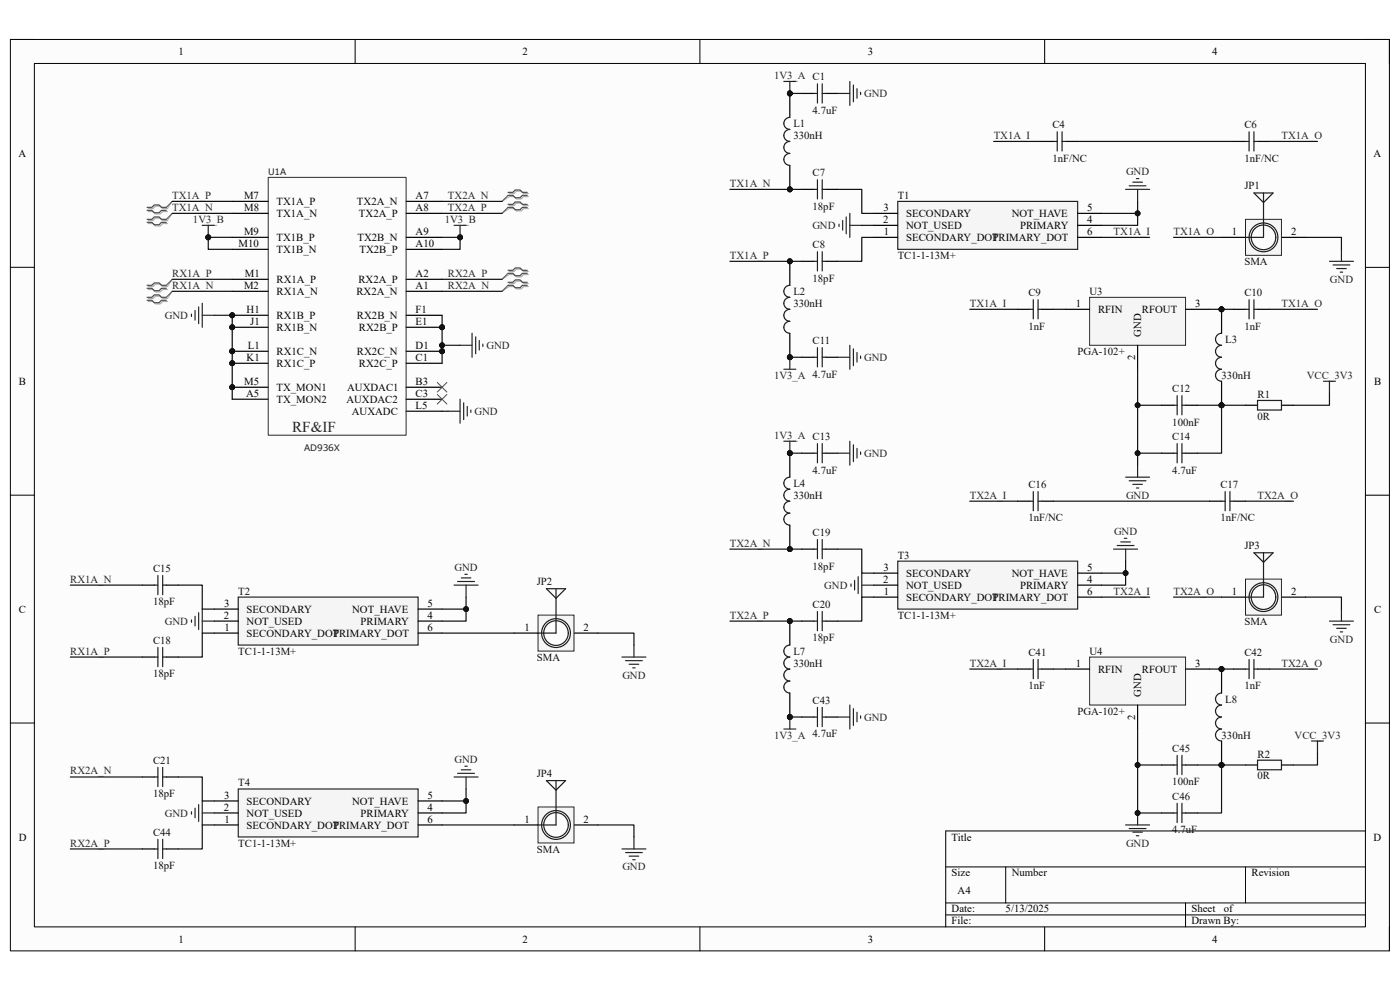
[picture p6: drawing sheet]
<svg xmlns="http://www.w3.org/2000/svg" width="297mm" height="210mm" viewBox="0 0 297 210" stroke-linecap="round" stroke-linejoin="round" font-family="sans-serif">
<path d="M2.2 8.4h292.6v193.3h-292.6z" fill-rule="evenodd" fill="#fcfcfc"/>
<path d="M2.2 8.4h292.6v193.3h-292.6z" fill="none" stroke="#000" stroke-width=".21"/>
<path d="M7.3 13.5h282.4v183.1h-282.4z" fill-rule="evenodd" fill="#fcfcfc"/>
<g fill="none" stroke="#000" stroke-width=".21">
<path d="M2.2 8.4h5.1M7.3 13.5h282.4v183.1h-282.4zM75.3 8.4v5.1M148.5 8.4v5.1M221.6 8.4v5.1M289.7 8.4h5.1v5.1M2.2 56.7h5.1M289.7 56.7h5.1M2.2 105h5.1M289.7 105.1h5.1M2.2 153.4h5.1M289.7 153.4h5.1"/>
<path d="M289.7 176.3h-89.1v20.3M75.3 196.6v5.1M148.5 196.6v5.1M200.6 183.9h89.1M200.6 191.5h89.1M200.6 194.1h89.1M213.4 183.9v7.6M221.6 196.6v5.1M251.5 191.5v5.1M264.2 183.9v7.6M294.8 196.6v5.1"/>
</g>
<circle cx="49.3" cy="82.1" r=".51" fill="#0e0e0e"/>
<circle cx="49.3" cy="82.1" r=".51" fill="none" stroke="#0e0e0e" stroke-width=".21"/>
<circle cx="49.3" cy="74.5" r=".51" fill="#0e0e0e"/>
<circle cx="49.3" cy="74.5" r=".51" fill="none" stroke="#0e0e0e" stroke-width=".21"/>
<circle cx="49.3" cy="77.1" r=".51" fill="#0e0e0e"/>
<circle cx="49.3" cy="77.1" r=".51" fill="none" stroke="#0e0e0e" stroke-width=".21"/>
<circle cx="49.3" cy="69.4" r=".51" fill="#0e0e0e"/>
<circle cx="49.3" cy="69.4" r=".51" fill="none" stroke="#0e0e0e" stroke-width=".21"/>
<circle cx="49.3" cy="66.9" r=".51" fill="#0e0e0e"/>
<circle cx="49.3" cy="66.9" r=".51" fill="none" stroke="#0e0e0e" stroke-width=".21"/>
<circle cx="93.8" cy="69.4" r=".51" fill="#0e0e0e"/>
<circle cx="93.8" cy="69.4" r=".51" fill="none" stroke="#0e0e0e" stroke-width=".21"/>
<circle cx="93.8" cy="74.5" r=".51" fill="#0e0e0e"/>
<circle cx="93.8" cy="74.5" r=".51" fill="none" stroke="#0e0e0e" stroke-width=".21"/>
<path d="M49.3 52.9h7.6M49.3 50.3h7.6M49.3 45.3h7.6M49.3 42.7h7.6M49.3 82.1h7.6" fill="none" stroke="#000" stroke-width=".25"/>
<circle cx="49.3" cy="82.1" r=".51" fill="#0e0e0e"/>
<circle cx="49.3" cy="82.1" r=".51" fill="none" stroke="#0e0e0e" stroke-width=".21"/>
<path d="M49.3 59.3h7.6M49.3 61.8h7.6M49.3 74.5h7.6M86.2 87.2h7.6" fill="none" stroke="#000" stroke-width=".25"/>
<circle cx="49.3" cy="74.5" r=".51" fill="#0e0e0e"/>
<circle cx="49.3" cy="74.5" r=".51" fill="none" stroke="#0e0e0e" stroke-width=".21"/>
<path d="M49.3 77.1h7.6" fill="none" stroke="#000" stroke-width=".25"/>
<circle cx="49.3" cy="77.1" r=".51" fill="#0e0e0e"/>
<circle cx="49.3" cy="77.1" r=".51" fill="none" stroke="#0e0e0e" stroke-width=".21"/>
<path d="M49.3 69.4h7.6" fill="none" stroke="#000" stroke-width=".25"/>
<circle cx="49.3" cy="69.4" r=".51" fill="#0e0e0e"/>
<circle cx="49.3" cy="69.4" r=".51" fill="none" stroke="#0e0e0e" stroke-width=".21"/>
<path d="M49.3 66.9h7.6" fill="none" stroke="#000" stroke-width=".25"/>
<circle cx="49.3" cy="66.9" r=".51" fill="#0e0e0e"/>
<circle cx="49.3" cy="66.9" r=".51" fill="none" stroke="#0e0e0e" stroke-width=".21"/>
<path d="M86.2 66.9h7.6M86.2 69.4h7.6" fill="none" stroke="#000" stroke-width=".25"/>
<circle cx="93.8" cy="69.4" r=".51" fill="#0e0e0e"/>
<circle cx="93.8" cy="69.4" r=".51" fill="none" stroke="#0e0e0e" stroke-width=".21"/>
<path d="M86.2 74.5h7.6" fill="none" stroke="#000" stroke-width=".25"/>
<circle cx="93.8" cy="74.5" r=".51" fill="#0e0e0e"/>
<circle cx="93.8" cy="74.5" r=".51" fill="none" stroke="#0e0e0e" stroke-width=".21"/>
<path d="M86.2 52.9h7.6M86.2 50.4h7.6M86.2 45.3h7.6M86.2 42.7h7.6M86.2 59.3h7.6M86.2 77.1h7.6M86.2 61.8h7.6M49.3 84.7h7.6M86.2 84.7h7.6M86.2 82.1h7.6" fill="none" stroke="#000" stroke-width=".25"/>
<path d="M56.9 37.6h29.3v54.7h-29.3z" fill="none" stroke="#292929" stroke-width=".21"/>
<path d="M42.9 47.8h2.6M44.2 47.8v2.5M97.6 73.2h2.5M100.1 70.7v5.1M100.9 71.5v3.5M101.7 72.2v2.1M102.4 73v.5" fill="none" stroke="#262626" stroke-width=".25"/>
<circle cx="44.2" cy="50.3" r=".51" fill="#0e0e0e"/>
<circle cx="44.2" cy="50.3" r=".51" fill="none" stroke="#0e0e0e" stroke-width=".21"/>
<path d="M96.3 47.8h2.6M97.6 47.8v2.6" fill="none" stroke="#262626" stroke-width=".25"/>
<circle cx="97.6" cy="50.3" r=".51" fill="#0e0e0e"/>
<circle cx="97.6" cy="50.3" r=".51" fill="none" stroke="#0e0e0e" stroke-width=".21"/>
<g fill="none" stroke="#aeaeae" stroke-width=".25">
<path d="M31.5 44.9h1l.5 .5h1l.5-.5h1M31.5 44.2h1l.5-.5h1l.5 .5h1M31.5 47.4h1l.5 .5h1l.5-.5h1M31.5 46.8h1l.5-.5h1l.5 .5h1M108 41.1h1.1l.5-.5h1l.5 .5h1M108 41.7h1.1l.5 .5h1l.5-.5h1M108 43.6h1.1l.5-.5h1l.5 .5h1M108 44.2h1.1l.5 .6h1l.5-.6h1M108 57.6h1.1l.5-.5h1l.5 .5h1M108 58.2h1.1l.5 .5h1l.5-.5h1M31.5 61.4h1l.5 .5h1l.5-.5h1M31.5 60.8h1l.5-.5h1l.5 .5h1"/>
<path d="M31.5 64h1l.5 .5h1l.5-.5h1M31.5 63.3h1l.5-.5h1l.5 .5h1M108 60.1h1.1l.5-.5h1l.5 .5h1M108 60.8h1.1l.5 .5h1l.5-.5h1"/>
</g>
<path d="M36.5 42.7l-1 1.5M36.5 45.3l-1 1.5M36.5 59.3l-1 1.5M108 41.7l-1.5 1M108 44.2l-1.5 1.1M108 58.2l-1.5 1.1M36.5 61.8l-1 1.5M108 60.8l-1.5 1" fill="none" stroke="#aeaeae" stroke-width=".21"/>
<g fill="none" stroke="#4c4c4c" stroke-width=".25">
<path d="M31.2 44.6h1l.5 .5h1l.6-.5h1M31.2 44h1l.5-.5h1l.6 .5h1M31.2 47.2h1l.5 .5h1l.6-.5h1M31.2 46.5h1l.5-.5h1l.6 .5h1M107.8 40.8h1l.5-.5h1l.5 .5h1M107.8 41.4h1l.5 .6h1l.5-.6h1M107.8 43.4h1l.5-.6h1l.5 .6h1M107.8 44h1l.5 .5h1l.5-.5h1M107.8 57.3h1l.5-.5h1l.5 .5h1M107.8 58h1l.5 .5h1l.5-.5h1M107.8 59.9h1l.5-.5h1l.5 .5h1M31.2 61.2h1l.5 .5h1l.6-.5h1"/>
<path d="M31.2 60.5h1l.5-.5h1l.6 .5h1M31.2 63.7h1l.5 .5h1l.6-.5h1M31.2 63.1h1l.5-.5h1l.6 .5h1M107.8 60.5h1l.5 .5h1l.5-.5h1"/>
</g>
<path d="M36.5 42.7l-1.2 1.3M36.5 45.3l-1.2 1.2M36.5 59.3l-1.2 1.2M107.8 41.4l-1.3 1.3M107.8 44l-1.3 1.3M107.8 58l-1.3 1.3M36.5 61.8l-1.2 1.3M107.8 60.5l-1.3 1.3" fill="none" stroke="#4c4c4c" stroke-width=".21"/>
<path d="M40.6 66.6v.5M41.4 65.9v2M42.1 65.1v3.6M42.9 64.3v5.1M42.9 66.9h2.6" fill="none" stroke="#262626" stroke-width=".25"/>
<path d="M36.5 42.7h12.8M36.5 45.3h12.8M36.5 59.3h12.8M44.2 50.3v2.6h5.1M93.8 42.7h12.7M93.8 45.3h12.7M93.8 59.3h12.7M36.5 61.8h12.8M93.8 61.8h12.7" fill="none" stroke="#0e0e0e" stroke-width=".25"/>
<circle cx="44.2" cy="50.3" r=".51" fill="#0e0e0e"/>
<circle cx="44.2" cy="50.3" r=".51" fill="none" stroke="#0e0e0e" stroke-width=".21"/>
<path d="M44.2 50.3h5.1" fill="none" stroke="#0e0e0e" stroke-width=".25"/>
<circle cx="44.2" cy="50.3" r=".51" fill="#0e0e0e"/>
<circle cx="44.2" cy="50.3" r=".51" fill="none" stroke="#0e0e0e" stroke-width=".21"/>
<path d="M93.8 50.4h3.8" fill="none" stroke="#0e0e0e" stroke-width=".25"/>
<circle cx="97.6" cy="50.3" r=".51" fill="#0e0e0e"/>
<circle cx="97.6" cy="50.3" r=".51" fill="none" stroke="#0e0e0e" stroke-width=".21"/>
<path d="M97.6 50.4v2.5h-3.8" fill="none" stroke="#0e0e0e" stroke-width=".25"/>
<circle cx="97.6" cy="50.3" r=".51" fill="#0e0e0e"/>
<circle cx="97.6" cy="50.3" r=".51" fill="none" stroke="#0e0e0e" stroke-width=".21"/>
<path d="M93.8 73.2h3.8" fill="none" stroke="#0e0e0e" stroke-width=".25"/>
<circle cx="93.8" cy="73.2" r=".51" fill="#0e0e0e"/>
<circle cx="93.8" cy="73.2" r=".51" fill="none" stroke="#0e0e0e" stroke-width=".21"/>
<path d="M92.8 81.1l2 2.1M92.8 83.7l2 2M94.8 81.1l-2 2.1M94.8 83.7l-2 2" fill="none" stroke="#4c4c4c" stroke-width=".21"/>
<path d="M45.5 66.9h3.8v7.6" fill="none" stroke="#0e0e0e" stroke-width=".25"/>
<circle cx="49.3" cy="66.9" r=".51" fill="#0e0e0e"/>
<circle cx="49.3" cy="66.9" r=".51" fill="none" stroke="#0e0e0e" stroke-width=".21"/>
<circle cx="49.3" cy="69.4" r=".51" fill="#0e0e0e"/>
<circle cx="49.3" cy="69.4" r=".51" fill="none" stroke="#0e0e0e" stroke-width=".21"/>
<circle cx="49.3" cy="74.5" r=".51" fill="#0e0e0e"/>
<circle cx="49.3" cy="74.5" r=".51" fill="none" stroke="#0e0e0e" stroke-width=".21"/>
<path d="M49.3 74.5v10.2" fill="none" stroke="#0e0e0e" stroke-width=".25"/>
<circle cx="49.3" cy="82.1" r=".51" fill="#0e0e0e"/>
<circle cx="49.3" cy="82.1" r=".51" fill="none" stroke="#0e0e0e" stroke-width=".21"/>
<circle cx="49.3" cy="77.1" r=".51" fill="#0e0e0e"/>
<circle cx="49.3" cy="77.1" r=".51" fill="none" stroke="#0e0e0e" stroke-width=".21"/>
<circle cx="49.3" cy="74.5" r=".51" fill="#0e0e0e"/>
<circle cx="49.3" cy="74.5" r=".51" fill="none" stroke="#0e0e0e" stroke-width=".21"/>
<g fill="none" stroke="#262626" stroke-width=".25">
<path d="M239.6 39.4h3.5M240.3 38.7h2.1M241.1 37.9h.5M178 47.6v.5M178.8 46.8v2M179.5 46v3.6M180.3 45.3v5.1M180.3 47.8h2.5M238.8 40.2h5.1M241.3 40.2v2.5M95.1 87.2h2.5M97.6 84.7v5.1"/>
<path d="M98.4 85.5v3.5M99.1 86.2v2.1M99.9 87v.5M40.6 131.5v.5M41.4 130.7v2.1M42.1 130v3.5M42.9 129.2v5.1M42.9 131.8h2.6M96.3 124.1h5.1M97.1 123.4h3.6M97.9 122.6h2M98.6 121.8h.5"/>
<path d="M98.9 124.1v2.6M131.9 139.4h5.1M134.5 136.8v2.6M132.7 140.1h3.6M133.5 140.9h2M134.2 141.7h.5"/>
</g>
<path d="M93.8 87.2h1.3" fill="none" stroke="#0e0e0e" stroke-width=".25"/>
<path d="M170.1 19.8h2.6M175.2 19.8h2.5M170.1 40.2h2.6M170.1 55.4h2.6M175.2 40.2h2.5M175.2 55.4h2.5M30.2 124.1h2.5M30.2 139.4h2.5M35.3 124.1h2.5M35.3 139.4h2.5" fill="none" stroke="#000" stroke-width=".25"/>
<g fill="none" stroke="#1c1c1c" stroke-width=".25">
<path d="M172.7 19.8h.7M173.4 17.8v4.1M174.4 17.8v4.1M174.4 19.8h.8M173.4 38.1v4.1M174.4 38.1v4.1M172.7 40.2h.7M172.7 55.4h.7M173.4 53.4v4.1M174.4 53.4v4.1M174.4 40.2h.8M174.4 55.4h.8"/>
<path d="M32.7 124.1h.8M32.7 139.4h.8M33.5 122.1v4.1M33.5 137.4v4M34.5 122.1v4.1M34.5 137.4v4M34.5 124.1h.8M34.5 139.4h.8"/>
</g>
<circle cx="167.6" cy="40.2" r=".51" fill="#0e0e0e"/>
<circle cx="167.6" cy="40.2" r=".51" fill="none" stroke="#0e0e0e" stroke-width=".21"/>
<circle cx="167.6" cy="19.8" r=".51" fill="#0e0e0e"/>
<circle cx="167.6" cy="19.8" r=".51" fill="none" stroke="#0e0e0e" stroke-width=".21"/>
<path d="M167.6 35.1v5.1" fill="none" stroke="#000" stroke-width=".25"/>
<circle cx="167.6" cy="40.2" r=".51" fill="#0e0e0e"/>
<circle cx="167.6" cy="40.2" r=".51" fill="none" stroke="#0e0e0e" stroke-width=".21"/>
<path d="M167.6 19.8v5.1" fill="none" stroke="#000" stroke-width=".25"/>
<circle cx="167.6" cy="19.8" r=".51" fill="#0e0e0e"/>
<circle cx="167.6" cy="19.8" r=".51" fill="none" stroke="#0e0e0e" stroke-width=".21"/>
<path d="M167.6 24.9a1.27 1.27 0 0 0-1.3 1.3 1.27 1.27 0 0 0 1.3 1.3 1.27 1.27 0 0 0-1.3 1.2 1.27 1.27 0 0 0 1.3 1.3 1.27 1.27 0 0 0-1.3 1.3 1.27 1.27 0 0 0 1.3 1.2 1.27 1.27 0 0 0-1.3 1.3 1.27 1.27 0 0 0 1.3 1.3" fill="none" stroke="#1c1c1c" stroke-width=".25"/>
<circle cx="167.6" cy="75.8" r=".51" fill="#0e0e0e"/>
<circle cx="167.6" cy="75.8" r=".51" fill="none" stroke="#0e0e0e" stroke-width=".21"/>
<circle cx="167.6" cy="55.4" r=".51" fill="#0e0e0e"/>
<circle cx="167.6" cy="55.4" r=".51" fill="none" stroke="#0e0e0e" stroke-width=".21"/>
<path d="M167.6 70.7v5.1" fill="none" stroke="#000" stroke-width=".25"/>
<circle cx="167.6" cy="75.8" r=".51" fill="#0e0e0e"/>
<circle cx="167.6" cy="75.8" r=".51" fill="none" stroke="#0e0e0e" stroke-width=".21"/>
<path d="M167.6 55.4v5.1" fill="none" stroke="#000" stroke-width=".25"/>
<circle cx="167.6" cy="55.4" r=".51" fill="#0e0e0e"/>
<circle cx="167.6" cy="55.4" r=".51" fill="none" stroke="#0e0e0e" stroke-width=".21"/>
<path d="M167.6 60.5a1.27 1.27 0 0 0-1.3 1.3 1.27 1.27 0 0 0 1.3 1.3 1.27 1.27 0 0 0-1.3 1.2 1.27 1.27 0 0 0 1.3 1.3 1.27 1.27 0 0 0-1.3 1.3 1.27 1.27 0 0 0 1.3 1.3 1.27 1.27 0 0 0-1.3 1.2 1.27 1.27 0 0 0 1.3 1.3M172.7 75.8h.7M173.4 73.8v4M174.4 73.8v4M174.4 75.8h.8" fill="none" stroke="#1c1c1c" stroke-width=".25"/>
<path d="M170.1 75.8h2.6M175.2 75.8h2.5" fill="none" stroke="#000" stroke-width=".25"/>
<path d="M166.3 17.3h2.5M167.6 17.3v2.5M177.7 19.8h2.6M180.3 17.3v5.1M181 18v3.6M181.8 18.8v2M182.6 19.6v.5M177.7 75.8h2.6M180.3 73.2v5.1M181 74v3.6M181.8 74.8v2M182.6 75.5v.5" fill="none" stroke="#262626" stroke-width=".25"/>
<circle cx="167.6" cy="19.8" r=".51" fill="#0e0e0e"/>
<circle cx="167.6" cy="19.8" r=".51" fill="none" stroke="#0e0e0e" stroke-width=".21"/>
<path d="M166.3 78.3h2.5M167.6 75.8v2.5" fill="none" stroke="#262626" stroke-width=".25"/>
<circle cx="167.6" cy="75.8" r=".51" fill="#0e0e0e"/>
<circle cx="167.6" cy="75.8" r=".51" fill="none" stroke="#0e0e0e" stroke-width=".21"/>
<path d="M236.3 116.5h5M237 115.7h3.6M237.8 115h2M238.5 114.2h.6M238.8 116.5v2.5M180.5 123.9v.5M181.3 123.1v2M182.1 122.3v3.6M182.8 121.6v5.1M182.8 124.1h2.6" fill="none" stroke="#262626" stroke-width=".25"/>
<path d="M170.1 96.1h2.6M175.2 96.1h2.5M170.1 116.5h2.6M175.2 116.5h2.5M170.1 131.8h2.6M175.2 131.8h2.5" fill="none" stroke="#000" stroke-width=".25"/>
<path d="M172.7 96.1h.7M173.4 94.1v4.1M174.4 94.1v4.1M174.4 96.1h.8M172.7 116.5h.7M173.4 114.5v4M174.4 114.5v4M174.4 116.5h.8M172.7 131.8h.7M173.4 129.7v4.1M174.4 129.7v4.1M174.4 131.8h.8" fill="none" stroke="#1c1c1c" stroke-width=".25"/>
<circle cx="167.6" cy="116.5" r=".51" fill="#0e0e0e"/>
<circle cx="167.6" cy="116.5" r=".51" fill="none" stroke="#0e0e0e" stroke-width=".21"/>
<circle cx="167.6" cy="96.1" r=".51" fill="#0e0e0e"/>
<circle cx="167.6" cy="96.1" r=".51" fill="none" stroke="#0e0e0e" stroke-width=".21"/>
<path d="M167.6 111.4v5.1" fill="none" stroke="#000" stroke-width=".25"/>
<circle cx="167.6" cy="116.5" r=".51" fill="#0e0e0e"/>
<circle cx="167.6" cy="116.5" r=".51" fill="none" stroke="#0e0e0e" stroke-width=".21"/>
<path d="M167.6 96.1v5.1" fill="none" stroke="#000" stroke-width=".25"/>
<circle cx="167.6" cy="96.1" r=".51" fill="#0e0e0e"/>
<circle cx="167.6" cy="96.1" r=".51" fill="none" stroke="#0e0e0e" stroke-width=".21"/>
<path d="M167.6 101.2a1.27 1.27 0 0 0-1.3 1.3 1.27 1.27 0 0 0 1.3 1.3 1.27 1.27 0 0 0-1.3 1.2 1.27 1.27 0 0 0 1.3 1.3 1.27 1.27 0 0 0-1.3 1.3 1.27 1.27 0 0 0 1.3 1.3 1.27 1.27 0 0 0-1.3 1.2 1.27 1.27 0 0 0 1.3 1.3" fill="none" stroke="#1c1c1c" stroke-width=".25"/>
<circle cx="167.6" cy="152.1" r=".51" fill="#0e0e0e"/>
<circle cx="167.6" cy="152.1" r=".51" fill="none" stroke="#0e0e0e" stroke-width=".21"/>
<circle cx="167.6" cy="131.8" r=".51" fill="#0e0e0e"/>
<circle cx="167.6" cy="131.8" r=".51" fill="none" stroke="#0e0e0e" stroke-width=".21"/>
<path d="M167.6 147v5.1" fill="none" stroke="#000" stroke-width=".25"/>
<circle cx="167.6" cy="152.1" r=".51" fill="#0e0e0e"/>
<circle cx="167.6" cy="152.1" r=".51" fill="none" stroke="#0e0e0e" stroke-width=".21"/>
<path d="M167.6 131.8v5" fill="none" stroke="#000" stroke-width=".25"/>
<circle cx="167.6" cy="131.8" r=".51" fill="#0e0e0e"/>
<circle cx="167.6" cy="131.8" r=".51" fill="none" stroke="#0e0e0e" stroke-width=".21"/>
<path d="M167.6 136.8a1.27 1.27 0 0 0-1.3 1.3 1.27 1.27 0 0 0 1.3 1.3 1.27 1.27 0 0 0-1.3 1.3 1.27 1.27 0 0 0 1.3 1.2 1.27 1.27 0 0 0-1.3 1.3 1.27 1.27 0 0 0 1.3 1.3 1.27 1.27 0 0 0-1.3 1.2 1.27 1.27 0 0 0 1.3 1.3M172.7 152.1h.7M173.4 150.1v4M174.4 150.1v4M174.4 152.1h.8" fill="none" stroke="#1c1c1c" stroke-width=".25"/>
<path d="M170.1 152.1h2.6M175.2 152.1h2.5" fill="none" stroke="#000" stroke-width=".25"/>
<path d="M166.3 93.6h2.5M167.6 93.6v2.5M177.7 96.1h2.6M180.3 93.6v5.1M181 94.4v3.5M181.8 95.1v2.1M182.6 95.9v.5M177.7 152.1h2.6M180.3 149.6v5.1M181 150.3v3.6M181.8 151.1v2M182.6 151.9v.5" fill="none" stroke="#262626" stroke-width=".25"/>
<circle cx="167.6" cy="96.1" r=".51" fill="#0e0e0e"/>
<circle cx="167.6" cy="96.1" r=".51" fill="none" stroke="#0e0e0e" stroke-width=".21"/>
<path d="M166.3 154.7h2.5M167.6 152.1v2.6" fill="none" stroke="#262626" stroke-width=".25"/>
<circle cx="167.6" cy="152.1" r=".51" fill="#0e0e0e"/>
<circle cx="167.6" cy="152.1" r=".51" fill="none" stroke="#0e0e0e" stroke-width=".21"/>
<path d="M40.6 172.2v.5M41.4 171.4v2.1M42.1 170.7v3.5M42.9 169.9v5.1M42.9 172.5h2.6M96.3 164.8h5.1M97.1 164.1h3.6M97.9 163.3h2M98.6 162.5h.5M98.9 164.8v2.6" fill="none" stroke="#262626" stroke-width=".25"/>
<path d="M30.2 164.8h2.5M35.3 164.8h2.5M30.2 180.1h2.5M35.3 180.1h2.5" fill="none" stroke="#000" stroke-width=".25"/>
<path d="M32.7 164.8h.8M33.5 162.8v4.1M33.5 178.1v4M34.5 162.8v4.1M34.5 178.1v4M34.5 164.8h.8M32.7 180.1h.8M34.5 180.1h.8" fill="none" stroke="#1c1c1c" stroke-width=".25"/>
<path d="M190.5 42.7h38.1v10.2h-38.1z" fill-rule="evenodd" fill="#f5f5f5"/>
<path d="M190.5 42.7h38.1v10.2h-38.1z" fill="none" stroke="#262626" stroke-width=".25"/>
<path d="M185.4 50.4h5.1M185.4 47.8h5.1M185.4 45.3h5.1M228.6 50.4h5.1M228.6 47.8h5.1M228.6 45.3h5.1" fill="none" stroke="#000" stroke-width=".25"/>
<path d="M190.5 119h38.1v10.2h-38.1z" fill-rule="evenodd" fill="#f5f5f5"/>
<path d="M190.5 119h38.1v10.2h-38.1z" fill="none" stroke="#262626" stroke-width=".25"/>
<path d="M185.4 126.7h5.1M185.4 124.1h5.1M185.4 121.6h5.1M228.6 126.7h5.1M228.6 124.1h5.1M228.6 121.6h5.1" fill="none" stroke="#000" stroke-width=".25"/>
<path d="M50.5 126.7h38.2v10.1h-38.2z" fill-rule="evenodd" fill="#f5f5f5"/>
<path d="M50.5 126.7h38.2v10.1h-38.2z" fill="none" stroke="#262626" stroke-width=".25"/>
<path d="M45.5 134.3h5M45.5 131.8h5M45.5 129.2h5M88.7 134.3h5.1M88.7 131.8h5.1M88.7 129.2h5.1" fill="none" stroke="#000" stroke-width=".25"/>
<path d="M50.5 167.4h38.2v10.1h-38.2z" fill-rule="evenodd" fill="#f5f5f5"/>
<path d="M50.5 167.4h38.2v10.1h-38.2z" fill="none" stroke="#262626" stroke-width=".25"/>
<path d="M121.8 134.3h5.1M45.5 172.5h5M45.5 169.9h5M45.5 175h5M88.7 175h5.1M88.7 172.5h5.1M88.7 169.9h5.1" fill="none" stroke="#000" stroke-width=".25"/>
<path d="M114.1 130.5h7.7v7.6h-7.7z" fill-rule="evenodd" fill="#f5f5f5"/>
<path d="M114.1 130.5h7.7v7.6h-7.7z" fill="none" stroke="#262626" stroke-width=".21"/>
<circle cx="118" cy="134.3" r="3.1" fill="#fcfcfc"/>
<g fill="none" stroke="#1c1c1c" stroke-width=".25">
<path d="M115.9 124.9h4.1l-2 2zM118 124.9v9.4h-3.9"/>
<circle cx="117.9" cy="134.3" r="2.61"/>
<circle cx="118" cy="134.3" r="3.1"/>
</g>
<path d="M109.1 134.3h5M121.8 175h5.1" fill="none" stroke="#000" stroke-width=".25"/>
<path d="M134.5 177.5v2.6M132 180.1h5M132.7 180.9h3.6M133.5 181.6h2M134.2 182.4h.5" fill="none" stroke="#262626" stroke-width=".25"/>
<path d="M114.1 171.2h7.7v7.6h-7.7z" fill-rule="evenodd" fill="#f5f5f5"/>
<path d="M114.1 171.2h7.7v7.6h-7.7z" fill="none" stroke="#262626" stroke-width=".21"/>
<circle cx="118" cy="175" r="3.1" fill="#fcfcfc"/>
<g fill="none" stroke="#1c1c1c" stroke-width=".25">
<path d="M115.9 165.6h4.1l-2 2zM118 165.6v9.4h-3.9M120.6 175a2.61 2.61 0 0 0-3.8-2.3 2.61 2.61 0 0 0-.5 4.3 2.61 2.61 0 0 0 4.2-1.4l.1-.6"/>
<circle cx="118" cy="175" r="3.1"/>
</g>
<path d="M271.9 126.7h5.1M109.1 175h5" fill="none" stroke="#000" stroke-width=".25"/>
<path d="M282 131.8h5.1M282.8 132.5h3.6M283.6 133.3h2M284.3 134h.5M284.6 129.2v2.6" fill="none" stroke="#262626" stroke-width=".25"/>
<path d="M264.2 122.9h7.7v7.6h-7.7z" fill-rule="evenodd" fill="#f5f5f5"/>
<path d="M264.2 122.9h7.7v7.6h-7.7z" fill="none" stroke="#262626" stroke-width=".21"/>
<circle cx="268" cy="126.7" r="3.1" fill="#fcfcfc"/>
<g fill="none" stroke="#1c1c1c" stroke-width=".25">
<path d="M266 117.3h4.1l-2 2zM268.1 117.3v9.4h-3.9"/>
<circle cx="268" cy="126.7" r="2.61"/>
<circle cx="268" cy="126.7" r="3.1"/>
</g>
<path d="M271.9 50.4h5.1M259.2 126.7h5" fill="none" stroke="#000" stroke-width=".25"/>
<path d="M282 55.4h5.1M282.8 56.2h3.6M283.6 57h2M284.3 57.7h.5M284.6 52.9v2.5" fill="none" stroke="#262626" stroke-width=".25"/>
<path d="M264.2 46.5h7.7v7.7h-7.7z" fill-rule="evenodd" fill="#f5f5f5"/>
<path d="M264.2 46.5h7.7v7.7h-7.7z" fill="none" stroke="#262626" stroke-width=".21"/>
<circle cx="268" cy="50.4" r="3.1" fill="#fcfcfc"/>
<g fill="none" stroke="#1c1c1c" stroke-width=".25">
<path d="M266 40.9h4.1l-2 2.1zM268.1 40.9v9.5h-3.9M219.2 139.9v4.1M220.2 139.9v4.1M265 139.9v4.1M266 139.9v4.1M218.5 141.9h.7M220.2 141.9h.8M264.2 141.9h.8M266 141.9h.8"/>
<circle cx="268" cy="50.4" r="2.61"/>
<circle cx="268" cy="50.4" r="3.1"/>
</g>
<path d="M259.2 50.4h5M215.9 141.9h2.6M221 141.9h2.5M261.7 141.9h2.5M266.8 141.9h2.5" fill="none" stroke="#000" stroke-width=".25"/>
<path d="M231.2 139.4h20.3v10.2h-20.3z" fill-rule="evenodd" fill="#f5f5f5"/>
<path d="M231.2 139.4h20.3v10.2h-20.3z" fill="none" stroke="#262626" stroke-width=".21"/>
<path d="M226.1 141.9h5.1M241.3 149.6v5.1M251.5 141.9h5.1" fill="none" stroke="#000" stroke-width=".25"/>
<circle cx="259.1" cy="162.3" r=".51" fill="#0e0e0e"/>
<circle cx="259.1" cy="162.3" r=".51" fill="none" stroke="#0e0e0e" stroke-width=".21"/>
<circle cx="259.1" cy="141.9" r=".51" fill="#0e0e0e"/>
<circle cx="259.1" cy="141.9" r=".51" fill="none" stroke="#0e0e0e" stroke-width=".21"/>
<path d="M259.2 157.2v5.1" fill="none" stroke="#000" stroke-width=".25"/>
<circle cx="259.1" cy="162.3" r=".51" fill="#0e0e0e"/>
<circle cx="259.1" cy="162.3" r=".51" fill="none" stroke="#0e0e0e" stroke-width=".21"/>
<path d="M259.2 141.9v5.1" fill="none" stroke="#000" stroke-width=".25"/>
<circle cx="259.1" cy="141.9" r=".51" fill="#0e0e0e"/>
<circle cx="259.1" cy="141.9" r=".51" fill="none" stroke="#0e0e0e" stroke-width=".21"/>
<path d="M259.2 147a1.27 1.27 0 0 0-1.3 1.3 1.27 1.27 0 0 0 1.3 1.3 1.28 1.28 0 0 0-1.3 1.2 1.28 1.28 0 0 0 1.3 1.3 1.27 1.27 0 0 0-1.3 1.3 1.27 1.27 0 0 0 1.3 1.3 1.27 1.27 0 0 0-1.3 1.2 1.27 1.27 0 0 0 1.3 1.3M249 162.3h.7M249.7 160.3v4M250.8 160.3v4M250.8 162.3h.7" fill="none" stroke="#1c1c1c" stroke-width=".25"/>
<path d="M246.4 162.3h2.6M251.5 162.3h2.6" fill="none" stroke="#000" stroke-width=".25"/>
<path d="M238.8 175h5.1M239.6 175.8h3.5M240.3 176.5h2.1M241.1 177.3h.5M241.3 172.5v2.5" fill="none" stroke="#262626" stroke-width=".25"/>
<circle cx="241.3" cy="172.5" r=".51" fill="#0e0e0e"/>
<circle cx="241.3" cy="172.5" r=".51" fill="none" stroke="#0e0e0e" stroke-width=".21"/>
<path d="M278.2 157.2h2.6M279.5 157.2v2.5" fill="none" stroke="#262626" stroke-width=".25"/>
<path d="M221 30h2.5M226.1 30h2.5M261.7 30h2.5M266.8 30h2.5M215.9 65.6h2.6M221 65.6h2.5M261.7 65.6h2.5M266.8 65.6h2.5M215.9 106.3h2.6M221 106.3h2.5M256.6 106.3h2.6M261.7 106.3h2.5" fill="none" stroke="#000" stroke-width=".25"/>
<g fill="none" stroke="#1c1c1c" stroke-width=".25">
<path d="M223.5 30h.8M224.3 28v4M225.3 28v4M225.3 30h.8M264.2 30h.8M265 28v4M266 30h.8M266 28v4M218.5 65.6h.7M219.2 63.6v4M220.2 63.6v4M220.2 65.6h.8"/>
<path d="M264.2 65.6h.8M265 63.6v4M266 63.6v4M266 65.6h.8M218.5 106.3h.7M219.2 104.3v4.1M220.2 104.3v4.1M220.2 106.3h.8M259.2 106.3h.7M259.9 104.3v4.1M260.9 106.3h.8M260.9 104.3v4.1"/>
</g>
<path d="M231.2 63.1h20.3v10.1h-20.3z" fill-rule="evenodd" fill="#f5f5f5"/>
<path d="M231.2 63.1h20.3v10.1h-20.3z" fill="none" stroke="#262626" stroke-width=".21"/>
<path d="M226.1 65.6h5.1M241.3 73.2v5.1M251.5 65.6h5.1" fill="none" stroke="#000" stroke-width=".25"/>
<circle cx="259.1" cy="86" r=".51" fill="#0e0e0e"/>
<circle cx="259.1" cy="86" r=".51" fill="none" stroke="#0e0e0e" stroke-width=".21"/>
<circle cx="259.1" cy="65.6" r=".51" fill="#0e0e0e"/>
<circle cx="259.1" cy="65.6" r=".51" fill="none" stroke="#0e0e0e" stroke-width=".21"/>
<path d="M259.2 80.9v5.1" fill="none" stroke="#000" stroke-width=".25"/>
<circle cx="259.1" cy="86" r=".51" fill="#0e0e0e"/>
<circle cx="259.1" cy="86" r=".51" fill="none" stroke="#0e0e0e" stroke-width=".21"/>
<path d="M259.2 65.6v5.1" fill="none" stroke="#000" stroke-width=".25"/>
<circle cx="259.1" cy="65.6" r=".51" fill="#0e0e0e"/>
<circle cx="259.1" cy="65.6" r=".51" fill="none" stroke="#0e0e0e" stroke-width=".21"/>
<g fill="none" stroke="#1c1c1c" stroke-width=".25">
<path d="M259.2 70.7a1.27 1.27 0 0 0-1.3 1.3 1.27 1.27 0 0 0 1.3 1.2 1.27 1.27 0 0 0-1.3 1.3 1.27 1.27 0 0 0 1.3 1.3 1.28 1.28 0 0 0-1.3 1.3 1.28 1.28 0 0 0 1.3 1.2 1.27 1.27 0 0 0-1.3 1.3 1.27 1.27 0 0 0 1.3 1.3M249 86h.7M249 96.1h.7M249.7 83.9v4.1M249.7 94.1v4.1M250.8 83.9v4.1M250.8 94.1v4.1M250.8 86h.7M250.8 96.1h.7M266.8 85h5.1v2h-5.1zM249 172.5h.7M249.7 170.4v4.1"/>
<path d="M250.8 170.4v4.1M250.8 172.5h.7M266.8 161.3h5.1v2h-5.1z"/>
</g>
<path d="M246.4 86h2.6M246.4 96.1h2.6M251.5 86h2.6M251.5 96.1h2.6M264.2 86h2.6M271.9 86h2.5M246.4 172.5h2.6M251.5 172.5h2.6M264.2 162.3h2.6M271.9 162.3h2.5" fill="none" stroke="#000" stroke-width=".25"/>
<path d="M241.3 98.7v2.5M280.8 80.9h2.5M282 80.9v2.5M238.8 101.2h5.1M239.6 102h3.5M240.3 102.8h2.1M241.1 103.5h.5" fill="none" stroke="#262626" stroke-width=".25"/>
<path d="M154.8 40.2h15.3M177.7 40.2h5.1v5.1h2.6M185.4 50.4h-2.6v5h-5.1M14.9 124.1h15.3M14.9 139.4h15.3M37.8 124.1h5.1v5.1h2.6M45.5 134.3h-2.6v5.1h-5.1M93.8 134.3h15.3M126.9 134.3h7.6v2.5" fill="none" stroke="#0e0e0e" stroke-width=".25"/>
<circle cx="167.6" cy="40.2" r=".51" fill="#0e0e0e"/>
<circle cx="167.6" cy="40.2" r=".51" fill="none" stroke="#0e0e0e" stroke-width=".21"/>
<path d="M154.8 55.4h15.3" fill="none" stroke="#0e0e0e" stroke-width=".25"/>
<circle cx="167.6" cy="55.4" r=".51" fill="#0e0e0e"/>
<circle cx="167.6" cy="55.4" r=".51" fill="none" stroke="#0e0e0e" stroke-width=".21"/>
<path d="M167.6 75.8h2.5" fill="none" stroke="#0e0e0e" stroke-width=".25"/>
<circle cx="167.6" cy="75.8" r=".51" fill="#0e0e0e"/>
<circle cx="167.6" cy="75.8" r=".51" fill="none" stroke="#0e0e0e" stroke-width=".21"/>
<path d="M167.6 19.8h2.5" fill="none" stroke="#0e0e0e" stroke-width=".25"/>
<circle cx="167.6" cy="19.8" r=".51" fill="#0e0e0e"/>
<circle cx="167.6" cy="19.8" r=".51" fill="none" stroke="#0e0e0e" stroke-width=".21"/>
<path d="M154.8 116.5h15.3M177.7 116.5h5.1v5.1h2.6M185.4 126.7h-2.6v5.1h-5.1" fill="none" stroke="#0e0e0e" stroke-width=".25"/>
<circle cx="167.6" cy="116.5" r=".51" fill="#0e0e0e"/>
<circle cx="167.6" cy="116.5" r=".51" fill="none" stroke="#0e0e0e" stroke-width=".21"/>
<path d="M154.8 131.8h15.3" fill="none" stroke="#0e0e0e" stroke-width=".25"/>
<circle cx="167.6" cy="131.8" r=".51" fill="#0e0e0e"/>
<circle cx="167.6" cy="131.8" r=".51" fill="none" stroke="#0e0e0e" stroke-width=".21"/>
<path d="M167.6 152.1h2.5" fill="none" stroke="#0e0e0e" stroke-width=".25"/>
<circle cx="167.6" cy="152.1" r=".51" fill="#0e0e0e"/>
<circle cx="167.6" cy="152.1" r=".51" fill="none" stroke="#0e0e0e" stroke-width=".21"/>
<path d="M167.6 96.1h2.5" fill="none" stroke="#0e0e0e" stroke-width=".25"/>
<circle cx="167.6" cy="96.1" r=".51" fill="#0e0e0e"/>
<circle cx="167.6" cy="96.1" r=".51" fill="none" stroke="#0e0e0e" stroke-width=".21"/>
<path d="M182.8 47.8h2.6M277 50.4h7.6v2.5M277 126.7h7.6v2.5M223.5 141.9h2.6M259.2 141.9h2.5M14.9 164.8h15.3M37.8 164.8h5.1v5.1h2.6M45.5 175h-2.6v5.1h-5.1M93.8 175h15.3M126.9 175h7.6v2.5M14.9 180.1h15.3" fill="none" stroke="#0e0e0e" stroke-width=".25"/>
<circle cx="259.1" cy="141.9" r=".51" fill="#0e0e0e"/>
<circle cx="259.1" cy="141.9" r=".51" fill="none" stroke="#0e0e0e" stroke-width=".21"/>
<path d="M256.6 141.9h2.6" fill="none" stroke="#0e0e0e" stroke-width=".25"/>
<circle cx="259.1" cy="141.9" r=".51" fill="#0e0e0e"/>
<circle cx="259.1" cy="141.9" r=".51" fill="none" stroke="#0e0e0e" stroke-width=".21"/>
<path d="M241.3 154.7v7.6" fill="none" stroke="#0e0e0e" stroke-width=".25"/>
<circle cx="241.3" cy="162.3" r=".51" fill="#0e0e0e"/>
<circle cx="241.3" cy="162.3" r=".51" fill="none" stroke="#0e0e0e" stroke-width=".21"/>
<path d="M254.1 162.3h5.1" fill="none" stroke="#0e0e0e" stroke-width=".25"/>
<circle cx="259.1" cy="162.3" r=".51" fill="#0e0e0e"/>
<circle cx="259.1" cy="162.3" r=".51" fill="none" stroke="#0e0e0e" stroke-width=".21"/>
<g fill="none" stroke="#0e0e0e" stroke-width=".25">
<path d="M210.8 30h10.2M228.6 30h33.1M269.3 30h10.2M233.7 50.4h10.2M249 50.4h10.2M223.5 65.6h2.6M259.2 65.6h2.5M205.7 106.3h10.2M223.5 106.3h33.1M264.2 106.3h10.2M233.7 126.7h10.2M249 126.7h10.2"/>
<path d="M205.7 141.9h10.2M269.3 141.9h10.2M279.5 159.7v2.6h-5.1"/>
</g>
<circle cx="259.1" cy="65.6" r=".51" fill="#0e0e0e"/>
<circle cx="259.1" cy="65.6" r=".51" fill="none" stroke="#0e0e0e" stroke-width=".21"/>
<path d="M256.6 65.6h2.6" fill="none" stroke="#0e0e0e" stroke-width=".25"/>
<circle cx="259.1" cy="65.6" r=".51" fill="#0e0e0e"/>
<circle cx="259.1" cy="65.6" r=".51" fill="none" stroke="#0e0e0e" stroke-width=".21"/>
<path d="M241.3 78.3v7.7" fill="none" stroke="#0e0e0e" stroke-width=".25"/>
<circle cx="241.3" cy="86" r=".51" fill="#0e0e0e"/>
<circle cx="241.3" cy="86" r=".51" fill="none" stroke="#0e0e0e" stroke-width=".21"/>
<path d="M254.1 86h5.1" fill="none" stroke="#0e0e0e" stroke-width=".25"/>
<circle cx="259.1" cy="86" r=".51" fill="#0e0e0e"/>
<circle cx="259.1" cy="86" r=".51" fill="none" stroke="#0e0e0e" stroke-width=".21"/>
<path d="M205.7 65.6h10.2M269.3 65.6h10.2M259.2 86v10.1h-5.1" fill="none" stroke="#0e0e0e" stroke-width=".25"/>
<circle cx="259.1" cy="86" r=".51" fill="#0e0e0e"/>
<circle cx="259.1" cy="86" r=".51" fill="none" stroke="#0e0e0e" stroke-width=".21"/>
<path d="M259.2 162.3v10.2h-5.1" fill="none" stroke="#0e0e0e" stroke-width=".25"/>
<circle cx="259.1" cy="162.3" r=".51" fill="#0e0e0e"/>
<circle cx="259.1" cy="162.3" r=".51" fill="none" stroke="#0e0e0e" stroke-width=".21"/>
<path d="M259.2 162.3h5" fill="none" stroke="#0e0e0e" stroke-width=".25"/>
<circle cx="259.1" cy="162.3" r=".51" fill="#0e0e0e"/>
<circle cx="259.1" cy="162.3" r=".51" fill="none" stroke="#0e0e0e" stroke-width=".21"/>
<path d="M259.2 86h5" fill="none" stroke="#0e0e0e" stroke-width=".25"/>
<circle cx="259.1" cy="86" r=".51" fill="#0e0e0e"/>
<circle cx="259.1" cy="86" r=".51" fill="none" stroke="#0e0e0e" stroke-width=".21"/>
<path d="M282 83.4v2.6h-7.6M246.4 162.3h-5.1v10.2h5.1" fill="none" stroke="#0e0e0e" stroke-width=".25"/>
<circle cx="241.3" cy="172.5" r=".51" fill="#0e0e0e"/>
<circle cx="241.3" cy="172.5" r=".51" fill="none" stroke="#0e0e0e" stroke-width=".21"/>
<circle cx="241.3" cy="162.3" r=".51" fill="#0e0e0e"/>
<circle cx="241.3" cy="162.3" r=".51" fill="none" stroke="#0e0e0e" stroke-width=".21"/>
<path d="M241.3 96.1h5.1" fill="none" stroke="#0e0e0e" stroke-width=".25"/>
<circle cx="241.3" cy="96.1" r=".51" fill="#0e0e0e"/>
<circle cx="241.3" cy="96.1" r=".51" fill="none" stroke="#0e0e0e" stroke-width=".21"/>
<path d="M246.4 86h-5.1v12.7" fill="none" stroke="#0e0e0e" stroke-width=".25"/>
<circle cx="241.3" cy="96.1" r=".51" fill="#0e0e0e"/>
<circle cx="241.3" cy="96.1" r=".51" fill="none" stroke="#0e0e0e" stroke-width=".21"/>
<circle cx="241.3" cy="86" r=".51" fill="#0e0e0e"/>
<circle cx="241.3" cy="86" r=".51" fill="none" stroke="#0e0e0e" stroke-width=".21"/>
<path d="M241.3 42.7v5.1h-7.6" fill="none" stroke="#0e0e0e" stroke-width=".25"/>
<circle cx="241.3" cy="45.3" r=".51" fill="#0e0e0e"/>
<circle cx="241.3" cy="45.3" r=".51" fill="none" stroke="#0e0e0e" stroke-width=".21"/>
<path d="M238.8 119v5.1h-5.1" fill="none" stroke="#0e0e0e" stroke-width=".25"/>
<circle cx="238.8" cy="121.6" r=".51" fill="#0e0e0e"/>
<circle cx="238.8" cy="121.6" r=".51" fill="none" stroke="#0e0e0e" stroke-width=".21"/>
<path d="M93.8 129.2h5.1" fill="none" stroke="#0e0e0e" stroke-width=".25"/>
<circle cx="98.9" cy="129.2" r=".51" fill="#0e0e0e"/>
<circle cx="98.9" cy="129.2" r=".51" fill="none" stroke="#0e0e0e" stroke-width=".21"/>
<path d="M93.8 169.9h5.1" fill="none" stroke="#0e0e0e" stroke-width=".25"/>
<circle cx="98.9" cy="169.9" r=".51" fill="#0e0e0e"/>
<circle cx="98.9" cy="169.9" r=".51" fill="none" stroke="#0e0e0e" stroke-width=".21"/>
<path d="M233.7 121.6h5.1" fill="none" stroke="#0e0e0e" stroke-width=".25"/>
<circle cx="238.8" cy="121.6" r=".51" fill="#0e0e0e"/>
<circle cx="238.8" cy="121.6" r=".51" fill="none" stroke="#0e0e0e" stroke-width=".21"/>
<path d="M233.7 45.3h7.6" fill="none" stroke="#0e0e0e" stroke-width=".25"/>
<circle cx="241.3" cy="45.3" r=".51" fill="#0e0e0e"/>
<circle cx="241.3" cy="45.3" r=".51" fill="none" stroke="#0e0e0e" stroke-width=".21"/>
<path d="M98.9 167.4v5.1h-5.1" fill="none" stroke="#0e0e0e" stroke-width=".25"/>
<circle cx="98.9" cy="169.9" r=".51" fill="#0e0e0e"/>
<circle cx="98.9" cy="169.9" r=".51" fill="none" stroke="#0e0e0e" stroke-width=".21"/>
<path d="M98.9 126.7v5.1h-5.1" fill="none" stroke="#0e0e0e" stroke-width=".25"/>
<circle cx="98.9" cy="129.2" r=".51" fill="#0e0e0e"/>
<circle cx="98.9" cy="129.2" r=".51" fill="none" stroke="#0e0e0e" stroke-width=".21"/>
<path d="M93.8 66.9v10.2" fill="none" stroke="#0e0e0e" stroke-width=".25"/>
<circle cx="93.8" cy="74.5" r=".51" fill="#0e0e0e"/>
<circle cx="93.8" cy="74.5" r=".51" fill="none" stroke="#0e0e0e" stroke-width=".21"/>
<circle cx="93.8" cy="73.2" r=".51" fill="#0e0e0e"/>
<circle cx="93.8" cy="73.2" r=".51" fill="none" stroke="#0e0e0e" stroke-width=".21"/>
<circle cx="93.8" cy="69.4" r=".51" fill="#0e0e0e"/>
<circle cx="93.8" cy="69.4" r=".51" fill="none" stroke="#0e0e0e" stroke-width=".21"/>
<text font-size="3.2" fill="#262626" x="62" y="91.6">RF&amp;IF</text>
<g font-size="2.3">
<text x="37.9" y="11.7">1</text>
<text x="110.9" y="11.7">2</text>
<text x="184.1" y="11.7">3</text>
<text x="257.1" y="11.7">4</text>
<text x="3.9" y="33.3">A</text>
<text x="291.4" y="33.3">A</text>
<text x="51.8" y="42.2">M7</text>
<text x="51.8" y="44.7">M8</text>
<text x="58.7" y="46">TX1A_N</text>
<text x="58.7" y="43.5">TX1A_P</text>
<text x="75.7" y="43.5">TX2A_N</text>
<text x="76.2" y="46">TX2A_P</text>
<text x="88.2" y="44.7">A8</text>
<text x="88.2" y="42.2">A7</text>
<text x="187.4" y="47.3">2</text>
<text x="187.5" y="44.7">3</text>
<text x="192.2" y="46">SECONDARY</text>
<text x="214.6" y="46">NOT_HAVE</text>
<text x="230.6" y="47.3">4</text>
<text x="230.6" y="44.7">5</text>
<text x="50.6" y="52.4">M10</text>
<text x="51.8" y="49.8">M9</text>
<text x="58.7" y="53.6">TX1B_N</text>
<text x="58.7" y="51.1">TX1B_P</text>
<text x="75.9" y="51.1">TX2B_N</text>
<text x="76.3" y="53.6">TX2B_P</text>
<text x="88.2" y="52.4">A10</text>
<text x="88.2" y="49.8">A9</text>
<text x="187.5" y="49.8">1</text>
<text x="192.2" y="51.1">SECONDARY_DOT</text>
<text x="192.2" y="48.6">NOT_USED</text>
<text x="210.6" y="51.1">PRIMARY_DOT</text>
<text x="216.4" y="48.6">PRIMARY</text>
<text x="230.6" y="49.8">6</text>
<text x="261.3" y="49.8">1</text>
<text x="273.9" y="49.8">2</text>
<text x="51.9" y="58.7">M1</text>
<text x="58.7" y="60">RX1A_P</text>
<text x="76" y="60">RX2A_P</text>
<text x="88.2" y="58.7">A2</text>
<text x="51.8" y="61.3">M2</text>
<text x="58.7" y="62.6">RX1A_N</text>
<text x="75.6" y="62.6">RX2A_N</text>
<text x="88.2" y="61.3">A1</text>
<text x="228.3" y="65.1">1</text>
<text x="253.5" y="65.1">3</text>
<text x="52.3" y="66.4">H1</text>
<text x="53.1" y="68.9">J1</text>
<text x="58.7" y="70.2">RX1B_N</text>
<text x="58.7" y="67.6">RX1B_P</text>
<text x="75.7" y="67.6">RX2B_N</text>
<text x="76.2" y="70.2">RX2B_P</text>
<text x="88.2" y="66.4">F1</text>
<text x="88.2" y="68.9">E1</text>
<text x="233" y="66.4">RFIN</text>
<text x="242.1" y="71.5" transform="rotate(-90 242.1 71.5)">GND</text>
<text x="242.3" y="66.4">RFOUT</text>
<text x="52.3" y="76.5">K1</text>
<text x="52.6" y="74">L1</text>
<text x="58.7" y="75.3">RX1C_N</text>
<text x="58.7" y="77.8">RX1C_P</text>
<text x="75.7" y="75.3">RX2C_N</text>
<text x="76.2" y="77.8">RX2C_P</text>
<text x="88.2" y="74">D1</text>
<text x="88.2" y="76.5">C1</text>
<text x="240.8" y="76.3" transform="rotate(-90 240.8 76.3)">2</text>
<text x="4" y="81.6">B</text>
<text x="51.8" y="81.6">M5</text>
<text x="58.7" y="82.9">TX_MON1</text>
<text x="73.7" y="82.9">AUXDAC1</text>
<text x="88.2" y="81.6">B3</text>
<text x="291.5" y="81.6">B</text>
<text x="52.2" y="84.2">A5</text>
<text x="58.7" y="85.4">TX_MON2</text>
<text x="73.5" y="85.4">AUXDAC2</text>
<text x="74.6" y="88">AUXADC</text>
<text x="88.2" y="86.7">L5</text>
<text x="88.2" y="84.2">C3</text>
<text x="187.4" y="123.6">2</text>
<text x="187.5" y="121.1">3</text>
<text x="192.2" y="124.9">NOT_USED</text>
<text x="192.2" y="122.3">SECONDARY</text>
<text x="214.6" y="122.3">NOT_HAVE</text>
<text x="216.4" y="124.9">PRIMARY</text>
<text x="230.6" y="123.6">4</text>
<text x="230.6" y="121.1">5</text>
<text x="4" y="130">C</text>
<text x="47.5" y="131.2">2</text>
<text x="47.5" y="128.7">3</text>
<text x="52.3" y="130">SECONDARY</text>
<text x="74.7" y="130">NOT_HAVE</text>
<text x="90.7" y="131.2">4</text>
<text x="90.7" y="128.7">5</text>
<text x="187.5" y="126.2">1</text>
<text x="192.2" y="127.4">SECONDARY_DOT</text>
<text x="210.6" y="127.4">PRIMARY_DOT</text>
<text x="230.6" y="126.2">6</text>
<text x="261.3" y="126.2">1</text>
<text x="273.9" y="126.2">2</text>
<text x="291.5" y="130">C</text>
<text x="47.6" y="133.8">1</text>
<text x="52.3" y="135">SECONDARY_DOT</text>
<text x="52.3" y="132.5">NOT_USED</text>
<text x="70.7" y="135">PRIMARY_DOT</text>
<text x="76.5" y="132.5">PRIMARY</text>
<text x="90.7" y="133.8">6</text>
<text x="111.3" y="133.8">1</text>
<text x="123.8" y="133.8">2</text>
<text x="228.3" y="141.4">1</text>
<text x="233" y="142.7">RFIN</text>
<text x="242.3" y="142.7">RFOUT</text>
<text x="253.5" y="141.4">3</text>
<text x="242.1" y="147.8" transform="rotate(-90 242.1 147.8)">GND</text>
<text x="240.8" y="152.7" transform="rotate(-90 240.8 152.7)">2</text>
<text x="47.5" y="172">2</text>
<text x="47.5" y="169.4">3</text>
<text x="52.3" y="173.2">NOT_USED</text>
<text x="52.3" y="170.7">SECONDARY</text>
<text x="74.7" y="170.7">NOT_HAVE</text>
<text x="76.5" y="173.2">PRIMARY</text>
<text x="90.7" y="172">4</text>
<text x="90.7" y="169.4">5</text>
<text x="4" y="178.3">D</text>
<text x="47.6" y="174.5">1</text>
<text x="52.3" y="175.8">SECONDARY_DOT</text>
<text x="70.7" y="175.8">PRIMARY_DOT</text>
<text x="90.7" y="174.5">6</text>
<text x="111.3" y="174.5">1</text>
<text x="123.8" y="174.5">2</text>
<text x="201.9" y="178.3">Title</text>
<text x="291.4" y="178.3">D</text>
<text x="201.9" y="185.9">Size</text>
<text x="214.6" y="185.9">Number</text>
<text x="265.5" y="185.9">Revision</text>
<text x="203.2" y="189.7">A4</text>
<text x="201.9" y="193.5">Date:</text>
<text x="201.9" y="196.1">File:</text>
<text x="213.3" y="193.5">5/13/2025</text>
<text x="252.8" y="196.1">Drawn By:</text>
<text x="252.8" y="193.5">Sheet</text>
<text x="259.6" y="193.5">of</text>
<text x="37.9" y="199.9">1</text>
<text x="110.9" y="199.9">2</text>
<text x="184.1" y="199.9">3</text>
<text x="257.1" y="199.9">4</text>
</g>
<g font-size="2.3" fill="#262626">
<text x="164.2" y="16.8">1V3_A C1</text>
<text x="183.3" y="20.6">GND</text>
<text x="210.8" y="29.5">TX1A_I</text>
<text x="271.9" y="29.5">TX1A_O</text>
<text x="154.9" y="39.7">TX1A_N</text>
<text x="238.9" y="37.1">GND</text>
<text x="36.5" y="42.2">TX1A_P</text>
<text x="36.5" y="44.7">TX1A_N</text>
<text x="40.9" y="47.3">1V3_B</text>
<text x="94.4" y="47.3">1V3_B</text>
<text x="95" y="42.2">TX2A_N</text>
<text x="95" y="44.7">TX2A_P</text>
<text x="172.3" y="48.6">GND</text>
<text x="236.3" y="49.8">TX1A_I</text>
<text x="249" y="49.8">TX1A_O</text>
<text x="36.5" y="58.7">RX1A_P</text>
<text x="95" y="58.7">RX2A_P</text>
<text x="154.9" y="54.9">TX1A_P</text>
<text x="282.2" y="60">GND</text>
<text x="36.5" y="61.3">RX1A_N</text>
<text x="95" y="61.3">RX2A_N</text>
<text x="205.7" y="65.1">TX1A_I</text>
<text x="271.9" y="65.1">TX1A_O</text>
<text x="35" y="67.6">GND</text>
<text x="103.2" y="74">GND</text>
<text x="183.3" y="76.5">GND</text>
<text x="164.2" y="80.3">1V3_A 4.7uF</text>
<text x="277.2" y="80.3">VCC_3V3</text>
<text x="100.7" y="88">GND</text>
<text x="164.2" y="93.1">1V3_A C13</text>
<text x="183.3" y="96.9">GND</text>
<text x="205.7" y="105.8">TX2A_I</text>
<text x="238.9" y="105.8">GND</text>
<text x="266.8" y="105.8">TX2A_O</text>
<text x="236.3" y="113.4">GND</text>
<text x="154.9" y="116">TX2A_N</text>
<text x="14.9" y="123.6">RX1A_N</text>
<text x="96.4" y="121.1">GND</text>
<text x="174.9" y="124.9">GND</text>
<text x="154.9" y="131.2">TX2A_P</text>
<text x="236.3" y="126.2">TX2A_I</text>
<text x="249" y="126.2">TX2A_O</text>
<text x="35" y="132.5">GND</text>
<text x="282.2" y="136.3">GND</text>
<text x="14.9" y="138.9">RX1A_P</text>
<text x="132" y="144">GND</text>
<text x="205.7" y="141.4">TX2A_I</text>
<text x="271.9" y="141.4">TX2A_O</text>
<text x="183.3" y="152.9">GND</text>
<text x="96.4" y="161.8">GND</text>
<text x="164.2" y="156.7">1V3_A 4.7uF</text>
<text x="274.7" y="156.7">VCC_3V3</text>
<text x="14.9" y="164.3">RX2A_N</text>
<text x="35" y="173.2">GND</text>
<text x="14.9" y="179.6">RX2A_P</text>
<text x="238.9" y="179.6">GND</text>
<text x="132" y="184.7">GND</text>
</g>
<g font-size="2.3" fill="#0e0e0e">
<text x="168.3" y="26.9">L1</text>
<text x="168.3" y="29.5">330nH</text>
<text x="172.4" y="24.1">4.7uF</text>
<text x="223.3" y="27.2">C4</text>
<text x="264" y="27.2">C6</text>
<text x="223.3" y="34.3">1nF/NC</text>
<text x="264" y="34.3">1nF/NC</text>
<text x="172.4" y="37.4">C7</text>
<text x="264" y="40.2">JP1</text>
<text x="172.4" y="44.5">18pF</text>
<text x="190.5" y="42.2">T1</text>
<text x="172.4" y="52.6">C8</text>
<text x="172.4" y="59.7">18pF</text>
<text x="190.5" y="54.9">TC1-1-13M+</text>
<text x="264" y="56.2">SMA</text>
<text x="168.3" y="62.6">L2</text>
<text x="168.3" y="65.1">330nH</text>
<text x="218.2" y="62.8">C9</text>
<text x="231.1" y="62.6">U3</text>
<text x="264" y="62.8">C10</text>
<text x="218.2" y="69.9">1nF</text>
<text x="264" y="69.9">1nF</text>
<text x="172.4" y="73">C11</text>
<text x="228.6" y="75.3">PGA-102+</text>
<text x="259.9" y="72.7">L3</text>
<text x="248.7" y="83.1">C12</text>
<text x="259.2" y="80.3">330nH</text>
<text x="266.8" y="89">0R</text>
<text x="266.8" y="84.4">R1</text>
<text x="248.7" y="90.3">100nF</text>
<text x="248.7" y="93.3">C14</text>
<text x="172.4" y="100.5">4.7uF</text>
<text x="248.7" y="100.5">4.7uF</text>
<text x="168.3" y="103.3">L4</text>
<text x="168.3" y="105.8">330nH</text>
<text x="218.2" y="103.5">C16</text>
<text x="258.9" y="103.5">C17</text>
<text x="172.4" y="113.7">C19</text>
<text x="218.2" y="110.6">1nF/NC</text>
<text x="258.9" y="110.6">1nF/NC</text>
<text x="190.5" y="118.5">T3</text>
<text x="264" y="116.5">JP3</text>
<text x="32.5" y="121.3">C15</text>
<text x="113.9" y="124.1">JP2</text>
<text x="172.4" y="120.8">18pF</text>
<text x="32.5" y="128.4">18pF</text>
<text x="50.5" y="126.2">T2</text>
<text x="172.4" y="128.9">C20</text>
<text x="190.5" y="131.2">TC1-1-13M+</text>
<text x="32.5" y="136.6">C18</text>
<text x="172.4" y="136.1">18pF</text>
<text x="264" y="132.5">SMA</text>
<text x="32.5" y="143.7">18pF</text>
<text x="50.5" y="138.9">TC1-1-13M+</text>
<text x="113.9" y="140.1">SMA</text>
<text x="168.3" y="138.9">L7</text>
<text x="168.3" y="141.4">330nH</text>
<text x="218.2" y="139.1">C41</text>
<text x="231.1" y="138.9">U4</text>
<text x="264" y="139.1">C42</text>
<text x="172.4" y="149.3">C43</text>
<text x="218.2" y="146.3">1nF</text>
<text x="259.9" y="149.1">L8</text>
<text x="264" y="146.3">1nF</text>
<text x="228.6" y="151.6">PGA-102+</text>
<text x="248.7" y="159.5">C45</text>
<text x="259.2" y="156.7">330nH</text>
<text x="266.8" y="160.7">R2</text>
<text x="32.5" y="162">C21</text>
<text x="50.5" y="166.8">T4</text>
<text x="113.9" y="164.8">JP4</text>
<text x="248.7" y="166.6">100nF</text>
<text x="266.8" y="165.3">0R</text>
<text x="32.5" y="169.1">18pF</text>
<text x="248.7" y="169.7">C46</text>
<text x="32.5" y="177.3">C44</text>
<text x="50.5" y="179.6">TC1-1-13M+</text>
<text x="248.7" y="176.8">4.7uF</text>
<text x="32.5" y="184.4">18pF</text>
<text x="113.9" y="180.8">SMA</text>
</g>
<g font-size="1.9" fill="#1c1c1c">
<text x="56.9" y="37.2">U1A</text>
<text x="64.5" y="95.7">AD936X</text>
</g>
</svg>
